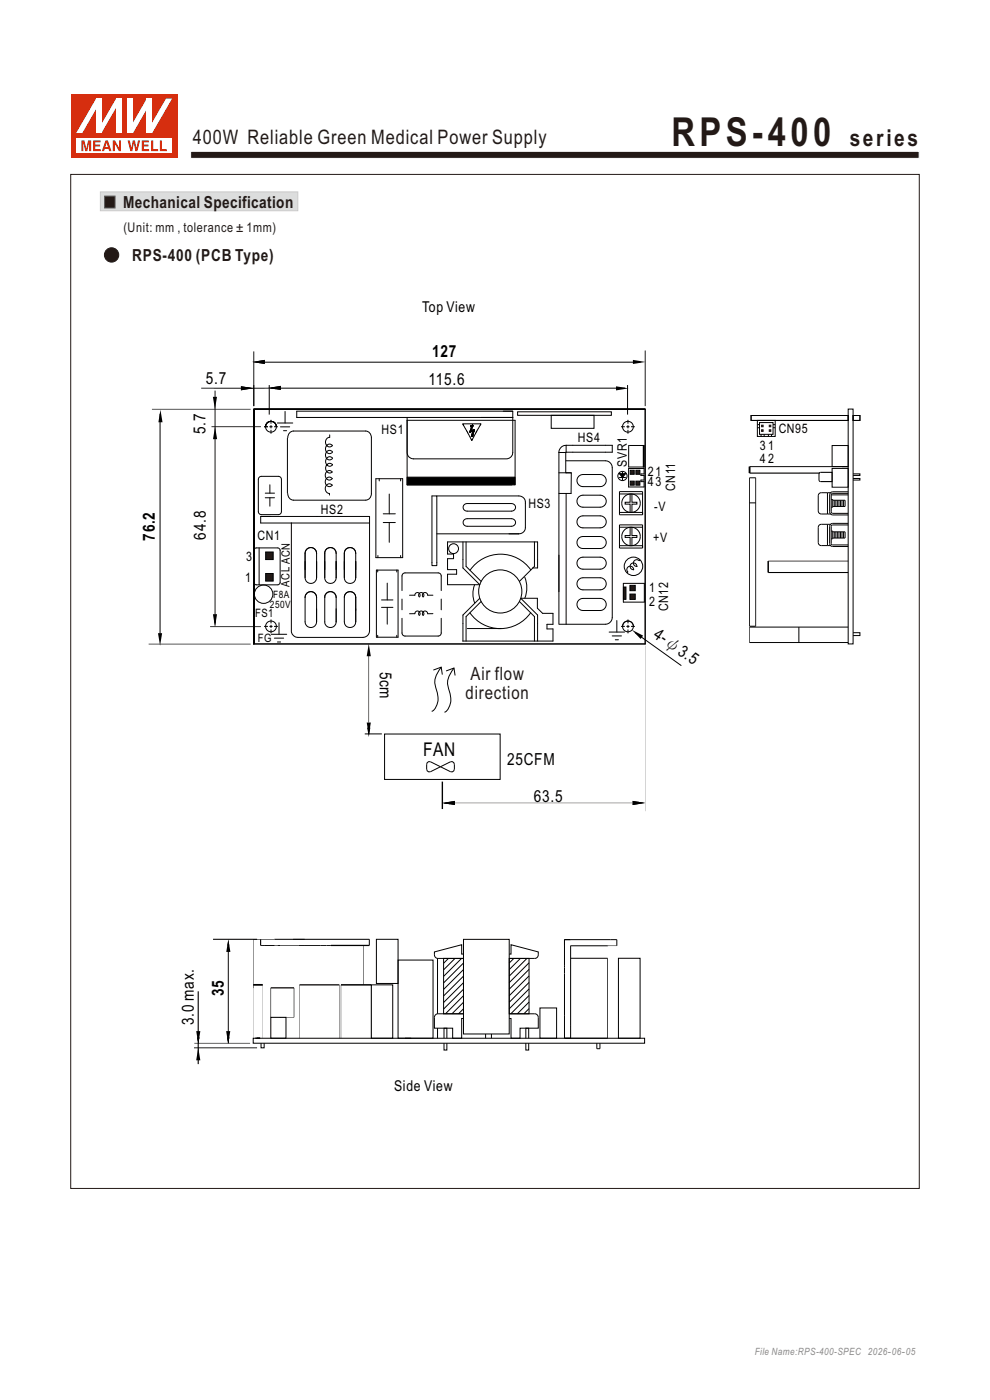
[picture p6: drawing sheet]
<svg xmlns="http://www.w3.org/2000/svg" width="210mm" height="297mm" viewBox="0 0 210 297" stroke-linecap="round" stroke-linejoin="round" font-family="sans-serif">
<path d="M21.3 40.7h41.9v4h-41.9z" fill-rule="evenodd" fill="#dcdddd" stroke="#c9cacb" stroke-width=".21"/>
<path d="M22.2 41.6h2.2v2.5h-2.2z" fill-rule="evenodd" fill="#231916" stroke="#595857" stroke-width=".21"/>
<path d="M40.4 32.1h154.6v1.5h-154.6z" fill-rule="evenodd" fill="#231916" stroke="#fff" stroke-width=".21"/>
<g fill="#231916" stroke="#231916" stroke-width=".21">
<path d="M161.5 90.2h.4v.3h-.4z" fill-rule="evenodd"/>
<path d="M163.2 90.2h.3v.3h-.3z" fill-rule="evenodd"/>
<path d="M161.5 91.2h.4v.3h-.4z" fill-rule="evenodd"/>
<path d="M163.2 91.2h.3v.3h-.3z" fill-rule="evenodd"/>
<circle cx="23.7" cy="54.1" r="1.52"/>
</g>
<g fill="none" stroke="#000" stroke-width=".21">
<path d="M53.8 74.6v11.6M54.8 76.8h81.1M136.9 74.4v11.8M32.2 86.8h21M34 87.8v47.9M42.7 82.3h14.5M44.9 90.5h10.5M45.6 82.9v49.2M56 90.5h.8M56.3 90.5a1.15 1.15 0 0 1 1.2-1.1 1.15 1.15 0 0 1 1.1 1.1M57.1 81.7v6.3M57.1 90.5h.7"/>
<path d="M57.5 89.1v.8M57.5 90.2v.7M57.5 91.2v.8M58.1 82.3h74.5M58.1 90.5h.8M61 93v11.6M61 92.9a1.35 1.35 0 0 1 1.3-1.5h15.3a1.31 1.31 0 0 1 1.2 1.5v11.8a1.31 1.31 0 0 1-1.2 1.4h-15.4a1.3 1.3 0 0 1-1.2-1.4M69.9 92.8a1.03 1.03 0 0 0-.9 .8 1.03 1.03 0 0 0 .6 1.1 .79 .79 0 0 0 .9-.2 .96 .96 0 0 0-1.4 .3 .96 .96 0 0 0 .5 1.4 .78 .78 0 0 0 .9-.3M69.9 92.3v.5M70.5 95.9a.96 .96 0 0 0-1.4 .2 .96 .96 0 0 0 .5 1.4 .79 .79 0 0 0 .9-.2M70.6 97.2a.96 .96 0 0 0-1.5 .2 .96 .96 0 0 0 .5 1.4 .77 .77 0 0 0 1-.2 .91 .91 0 0 0-1.3-.1 .91 .91 0 0 0-.2 1.2 .81 .81 0 0 0 1.4 .5M86.4 88.6v7.4a1.36 1.36 0 0 0 1.3 1.3h19.7a1.36 1.36 0 0 0 1.4-1.3v-7.4"/>
<path d="M98.1 89.9h3.9l-1.9 3.6zM99.9 90.4l.4-.3-.3 1.2 .6-.1-.3 1.4-.3-.1 .4-1.1-.7 .3 .4-1.3zM106.8 87.2h2v1.4M108.8 87.2h-45.9v1.4h45.9M109.8 87.4h19.9v.7h-19.9zM116.9 88.1h9.1v2.8h-9.1zM118.6 96v36.4M118.6 96h1.4M120 96v4.3h1.2l-.1 4.4h-2.5M120.1 94.5a1.52 1.52 0 0 0-1.5 1.5M120.1 95.9l-.1 .1M120.1 97.7l8.6 .1a1.47 1.47 0 0 1 1.2 1.4v31.8l-.2 .6-.4 .5-.9 .3h-9.8"/>
<path d="M120.1 94.5h9.8v1.4h-9.8M120.1 94.5v1.4M131.7 90.5h.8M132.9 90.5h.6M133.1 81.7v6.3M133.2 89.1v.8M133.2 90.2v.7M133.2 91.2v.8M133.3 99.4h3.3v1.1h-.6v.4h.6v.9h-.6v.4h.6v1.1h-3.3zM133.4 94.5v4.6M133.5 94.5h3.1v4.6h-3.3M133.8 90.5h.9"/>
<path d="M159.3 88.1h20.6v1.1h-20.6zM160.7 89.2h3.7v3.4h-3.7zM160.7 90.7h.4M160.7 90.1h.4M161.1 89.6h2.9v2.5h-2.9zM161.4 92.1v.5M162.1 92.1v.5M163 92.1v.5M163.7 92.1v.5M164 90.7h.4M164 90.1h.4M176.5 94.5h3.4v4.5h-3.4z"/>
<path d="M176.5 99.4h3.4v4h-3.4zM179.9 86.8h1.1v49.8h-1.1zM179.9 99h-20.9v1.4M181 88.1h1.4v1.1h-1.4zM53.9 116.7v7.1l.5 .3h4.5M55 116.2v7.9M55 101.2l.4-.1h3.6a.65 .65 0 0 1 .7 .6v6.8a.65 .65 0 0 1-.7 .7h-3.6a.65 .65 0 0 1-.6-.7v-6.8zM55.3 109.6h23.1v24.2a1.42 1.42 0 0 1-1.4 1.4h-13.8a1.41 1.41 0 0 1-1.4-1.4v-22.8M56.3 105.6h1.9M56.3 104.6h1.9M57.2 102.8v1.8M57.2 105.6v1.8"/>
<path d="M57.4 109.6h-2.1v1.4h23.1M58.9 116.2h-4.5l-.3 .1-.2 .4M58.9 116.2l.3 .1 .2 .4M59.4 116.7v6.9l-.2 .4-.3 .1M67.2 117.4v5.2a1.22 1.22 0 0 1-1.3 1.2 1.22 1.22 0 0 1-1.2-1.2v-3.5M67.2 117.4a1.22 1.22 0 0 0-1.3-1.2 1.22 1.22 0 0 0-1.2 1.2v3.4M67.2 117.4a1.22 1.22 0 0 0-1.3-1.2 1.22 1.22 0 0 0-1.2 1.2v5.2M70.5 100.1a.96 .96 0 0 0-1.5 .3 .96 .96 0 0 0 .5 1.4 .77 .77 0 0 0 1-.3 .96 .96 0 0 0-1.5 .3 .96 .96 0 0 0 .5 1.4 .77 .77 0 0 0 1-.3 .91 .91 0 0 0-1.2 0 .91 .91 0 0 0-.2 1.2 .85 .85 0 0 0 .8 .6v.3M71.3 117.4v5.2a1.21 1.21 0 0 1-1.2 1.2 1.21 1.21 0 0 1-1.2-1.2v-3.5M71.3 117.4a1.21 1.21 0 0 0-1.2-1.2 1.21 1.21 0 0 0-1.2 1.2v3.4M71.3 117.4a1.21 1.21 0 0 0-1.2-1.2 1.21 1.21 0 0 0-1.2 1.2v5.2M75.5 117.4v5.2a1.21 1.21 0 0 1-1.3 1.2 1.21 1.21 0 0 1-1.2-1.2v-3.5"/>
<path d="M75.5 117.4a1.21 1.21 0 0 0-1.3-1.2 1.21 1.21 0 0 0-1.2 1.2v3.4M75.5 117.4a1.21 1.21 0 0 0-1.3-1.2 1.21 1.21 0 0 0-1.2 1.2v5.2M79.7 101.6h5.7v16.7h-5.7zM80.2 117.8v.5M80.4 101.6v.4M81.3 110.9h2.6M81.3 109h2.6M82.6 104.8v4.2M82.6 110.9v4.1M85 101.6v.4M85 117.8v.5M91.6 105.2h1.1v14.8h-1.1z"/>
<path d="M92.7 105.2h17.3a1.35 1.35 0 0 1 1.4 1.3v5.5a1.34 1.34 0 0 1-1.4 1.2h-17.3M98.2 115v5.5l3.6 3.5h-6.9v-2.2h2v-1h-2v-2.3h1.3v-1h-1.3v-2.5h19.1v5.5h-1M98.5 107l.6-.2h9.4a.81 .81 0 0 1 .9 .8 .81 .81 0 0 1-.9 .8h-9.4a.8 .8 0 0 1-.8-.5 .8 .8 0 0 1 .2-.9zM98.5 110.2l.6-.2h9.4a.81 .81 0 0 1 .9 .8 .81 .81 0 0 1-.9 .8h-9.4a.8 .8 0 0 1-.8-.4 .8 .8 0 0 1 .2-1zM98.9 115v5.2l3.2 3.1M109.3 102.9v-13.7h-22.9v13.7h22.2M113.4 115v5.2l-3.2 3.1M118.6 100.3h2.6M120.1 104.7v27.7M122.9 100.9l.8-.2h3.6a1.28 1.28 0 0 1 1.3 1.2 1.28 1.28 0 0 1-1.3 1.3h-3.6a1.28 1.28 0 0 1-1.2-.8 1.28 1.28 0 0 1 .4-1.5zM122.9 118.5l.8-.3h3.6a1.28 1.28 0 0 1 1.3 1.3 1.28 1.28 0 0 1-1.3 1.2h-3.6a1.27 1.27 0 0 1-1.3-.8 1.27 1.27 0 0 1 .5-1.4zM122.9 114.1l.8-.3h3.6a1.28 1.28 0 0 1 1.3 1.3 1.28 1.28 0 0 1-1.3 1.3h-3.6a1.27 1.27 0 0 1-1.3-.9 1.27 1.27 0 0 1 .5-1.4z"/>
<path d="M122.9 109.7l.8-.3h3.6a1.28 1.28 0 0 1 1.3 1.3 1.28 1.28 0 0 1-1.3 1.3h-3.6a1.27 1.27 0 0 1-1.3-.9 1.27 1.27 0 0 1 .5-1.4zM122.9 105.3l.8-.3h3.6a1.28 1.28 0 0 1 1.3 1.3 1.28 1.28 0 0 1-1.3 1.3h-3.6a1.27 1.27 0 0 1-1.3-.9 1.27 1.27 0 0 1 .5-1.4zM131.4 101.3h1.3M131.4 111.4h4.9v4.9h-4.9zM131.4 104.3h4.9v4.9h-4.9zM131.4 115.8h4.9M131.4 111.8h4.9M131.4 104.8h4.9M131.4 108.7h4.9M132 100.2v1.6M133.7 104.8v1.8h-1.1v.3h1.1v1.8M133.7 111.9v1.7h-1.1v.4h1.1v1.8"/>
<path d="M134 104.8v1.8h1.1v.3h-1.1v1.8M134 111.9v1.7h1.1v.4h-1.1v1.8M135.8 118.8l-.2 .1a.72 .72 0 0 0-1.2 .3 .72 .72 0 0 0 .7 1M159 106.7h1.3M159 101.4h1.3v31.4h-1.3zM159 100.4h14.9M173.8 100.3l.3-.1h2.4v2l-2.6-.1-.2-.3zM175.5 104.5v4.5M175.5 111.2v4.5M176.2 111.2l-2.2 .1-.3 .2-.1 .4v3.2l.1 .4 .4 .2h2.1M176.2 104.5h-2.1l-.4 .3-.1 .4v3.2l.1 .4 .5 .2h2M176.3 105l.1 3.8 .2 .1h3.3"/>
<path d="M176.3 106h.3v1.6h-.3M176.3 105h3.6M176.3 112.7h.3v1.6h-.3M176.6 106.1h2.7v1.3h-2.7M176.6 112.8h2.7v1.3h-2.7M177 106.1v1.3M177 112.8v1.3M177.3 106.1v1.3M177.3 112.8v1.3M177.6 106.1v1.3M177.6 112.8v1.3M178 106.1v1.3"/>
<path d="M178 112.8v1.3M178.3 106.1v1.3M178.3 112.8v1.3M178.6 106.1v1.3M178.6 112.8v1.3M178.9 106.1v1.3M178.9 112.8v1.3M179.9 119h-17v2.5h17M179.9 111h-3.4l-.3 .2-.2 .5v3.6l.2 .4 .4 .2h3.3M179.9 111.4h-3.3l-.3 .2v3.8l.1 .1 3.5 .1M179.9 104.3h-3.4l-.3 .2-.2 .5v3.6l.2 .4 .4 .2h3.3M179.9 104.7h-3.3l-.3 .3"/>
<path d="M181 101.5h1.4v.3h-1.4M181 100.5h1.4v.4h-1.4M31.5 136.6h21.7M44.6 132.9h10.8M53.8 136.6h83.1v-49.8h-83.1v49.8M56 132.9h.8M57.2 132.9h.6M57.5 131.4v.8M57.5 132.6v.6M57.5 133.5v.9M57.6 134.6h3.2M58.1 132.9h.9"/>
<path d="M58.2 135.4h2M58.9 136.2h.6M59.2 132.1v2.5M65 126a1.21 1.21 0 0 1 1.3-.4 1.21 1.21 0 0 1 .9 1.1v5.2a1.22 1.22 0 0 1-1.3 1.2 1.22 1.22 0 0 1-1.2-1.2v-5.2zM69.1 126a1.21 1.21 0 0 1 1.4-.4 1.21 1.21 0 0 1 .8 1.1v5.2a1.21 1.21 0 0 1-1.2 1.2 1.21 1.21 0 0 1-1.2-1.2v-5.2zM73 126.7a1.21 1.21 0 0 1 1.2-1.2 1.21 1.21 0 0 1 1.3 1.2M73.4 125.8a1.21 1.21 0 0 1 1.3-.2 1.21 1.21 0 0 1 .8 1.1v5.2a1.21 1.21 0 0 1-1.3 1.2 1.21 1.21 0 0 1-1.2-1.2v-5.2l.1-.5zM78.2 138.2v15.1M79.8 120.9h4.6v14.3h-4.6zM80.1 120.9v.4M80.1 134.8v.4M80.9 128.8h2.5"/>
<path d="M80.9 127.3h2.5M82.1 123.7v3.6M82.1 128.8v3.6M84.2 120.9v.4M84.2 134.8v.4M85.3 131.2v3.1a.64 .64 0 0 0 .6 .6h7.1a.64 .64 0 0 0 .6-.6v-3.1M85.3 125.3v-3.1a.64 .64 0 0 1 .6-.7h7.1a.64 .64 0 0 1 .6 .7v3.1M85.3 127.1v2.3M86.9 130.2h1.1a.56 .56 0 0 1 .7-.5 .56 .56 0 0 1 .3 .8M86.9 126.3h1.1a.56 .56 0 0 1 .7-.6 .56 .56 0 0 1 .3 .9M88.9 130.5a.57 .57 0 0 1 .1-.7 .57 .57 0 0 1 .7 0 .57 .57 0 0 1 .1 .7M88.9 126.6a.56 .56 0 0 1 .1-.7 .56 .56 0 0 1 .7 0 .56 .56 0 0 1 .1 .7"/>
<path d="M91.8 130.2h-1.1a.57 .57 0 0 0-.7-.5 .57 .57 0 0 0-.3 .8M91.8 126.3h-1.1a.57 .57 0 0 0-.7-.6 .57 .57 0 0 0-.3 .9M93.6 127.1v2.3M99.1 133.3h7.2M100.7 124.1l-.3 1-.1 1.2 .4 1.6M101.8 126.9l-3.6 3.6v5.5M102.1 127.6l-3.2 3.2v5.2M110.2 127.6l3.2 3.2v5.2M110.5 126.9l3.5 3.6v5.5M110.5 126.9h3.5v2.1l1.1 1.1h2.2v2.3h-1.3v1h1.3v2.6h-19.2M111.3 122.5l.4 1.8v1.3l-.4 1.3M112.6 130a7.9 7.9 0 0 1-12.9 0"/>
<path d="M112.6 120.9a7.8 7.8 0 0 0-12.9 .1M122.9 127.2l.8-.3h3.6a1.28 1.28 0 0 1 1.3 1.3 1.28 1.28 0 0 1-1.3 1.3h-3.6a1.28 1.28 0 0 1-1.2-.9 1.28 1.28 0 0 1 .4-1.4zM122.9 122.8l.8-.2h3.6a1.28 1.28 0 0 1 1.3 1.2 1.28 1.28 0 0 1-1.3 1.3h-3.6a1.28 1.28 0 0 1-1.3-.8 1.28 1.28 0 0 1 .5-1.5zM131.7 132.9h.9M132.2 123.8h4.5v3.9h-4.5zM132.9 132.9h.6M133.2 131.4v.8M133.2 132.6v.6M133.2 133.5v.9M133.9 132.9h.8M134.4 120.9a.72 .72 0 0 0-1-.7 .72 .72 0 0 0-.2 1.1l-.2 .2M134.7 134.2l9.8 7"/>
<path d="M135.1 120.2a.72 .72 0 0 0-.7-.8 .72 .72 0 0 0-.7 .8 .72 .72 0 0 0 .7 .7M159 136.3h20.9M169.5 133v3.3M179.9 133h-20.9v3.3M181 134.2h1.4v.6h-1.4M77.4 155.7h3.6M78 154.5h.4l-.2 1.2zM81.6 155.7h24.5v9.7h-24.5zM90.6 161.8l-.1 1.4 .1 .3 .4 .3 .3-.1 4.2-2.1h.4l.4 .2 .1 .3v1.1l-.1 .3-.4 .3-.4-.1-4.2-2.1h-.3zM45.2 199.3h33.1v1.3h-23v-1.3M53.7 199.3v21M79.8 199.3h4.6v9.3h-4.6z"/>
<path d="M98.3 199.3h9.7v20.1h-9.7zM48.4 200.3v21M53.7 208.9h2v11.4M57.4 215.8h3.3v4.5h-3.3zM57.4 209.6h5v6.2h-5zM59 200.6h.1M77.1 200.6v8.3M78.8 208.9h4.5v11.4h-4.5zM84.4 203.7h7.5v16.6h-7.5zM92.8 203.3v11.8M92.8 218.1v2.2M94.1 203.3h4.2v11.8h-4.2z"/>
<path d="M95.1 203.3l-1 1.1M96.5 203.3l-2.4 2.4M97.9 203.3l-3.8 3.8M98.3 215.1h-5.7l-.4 .6-.1 2.4h3.9v2.2h1.9v-4.2h.4M98.3 202.4h-.4v-2l-5.8 1.5 .1 1 .6 .4h5.5M98.3 204.3l-4.2 4.2M98.3 205.7l-4.2 4.2M98.3 207.1l-4.2 4.2M98.3 208.5l-4.2 4.2M98.3 209.9l-4.2 4.2M98.3 211.2l-3.8 3.9M98.3 212.6l-2.4 2.5"/>
<path d="M98.3 214l-1 1.1M103 219.4v.9M104.2 219.4v.9M108 203.3h4.2v11.8h-4.2zM108 215.1h5.7l.5 .6v2.4h-3.9v2.2h-1.9v-4.2h-.4M108 202.4h.4v-2l5.8 1.5-.1 1-.6 .4h-5.5M109 203.3l-1 1M110.4 203.3l-2.4 2.4M111.8 203.3l-3.8 3.8M112.2 204.3l-4.2 4.2M112.2 205.6l-4.2 4.2M112.2 207l-4.2 4.2"/>
<path d="M112.2 208.4l-4.2 4.2M112.2 209.8l-4.2 4.2M112.2 211.2l-3.8 3.9M112.2 212.6l-2.5 2.5M112.2 214l-1.1 1.1M114.5 213.8h3.6v6.5h-3.6zM121 217.6h.1M121 200.7h.1M121 203.3h7.9v17h-9.2v-21h11.1v1.3h-9.8v19.7M128.9 200.6v.1M131.2 203.3h4.6v17h-4.6zM41.2 222.3h13.3"/>
<path d="M41.2 221.3h11.9M53.7 220.3h83v1h-83zM54.2 220.3h1M55.4 221.3v1h.6v-1M63.5 220.3v-11.4h8.5v11.4M72.3 220.3v-11.4h6.5v11.4M85.9 220.3h1.3M94.2 221.3v1.5h.6v-1.5M94.2 220.3v-2.2h.6v2.2M111.5 220.3v-2.2h.6v2.2M111.5 221.3v1.5h.6v-1.5M126.6 221.3v1.2h.7v-1.2"/>
<circle cx="57.5" cy="90.5" r="1.15"/>
<circle cx="133.2" cy="90.5" r="1.14"/>
<circle cx="96.2" cy="116.4" r="1.05"/>
<circle cx="132" cy="101" r=".98"/>
<circle cx="133.9" cy="113.8" r="1.96"/>
<circle cx="133.9" cy="106.7" r="1.96"/>
<circle cx="55.9" cy="126.1" r="1.95"/>
<circle cx="57.5" cy="132.9" r="1.14"/>
<circle cx="106.1" cy="125.5" r="4.6"/>
<circle cx="133.2" cy="132.9" r="1.14"/>
<circle cx="134.4" cy="120.1" r="1.96"/>
</g>
<g fill="#000">
<path d="M53.8 76.8l1.3-.2v.4zM53.5 76.8l2.7-.5v.9zM134.3 76.3l2.6 .5-2.6 .4zM34 86.9l.5 2.7h-.9zM45.2 84.2h.8l-.4 2.6zM45.6 90.5l.5 2.7h-.9zM51.1 81.9l2.7 .5-2.7 .4zM52.2 82.1l1.3 .2-1.3 .2zM57.1 82.3l1.3-.2v.5zM57.2 82.3l1.3-.2v.5zM56.9 82.3l2.7-.4v.8zM130.7 82l2.6 .4-2.6 .4z"/>
<path d="M33.5 134.3h.9l-.4 2.7zM45.2 130.3h.8l-.4 2.7zM45.4 131.6h.4l-.2 1.3zM78.2 136.6l.5 2.6h-.9zM134 133.6l2.4 1.3-.5 .7zM77.8 153.3h.9l-.5 2.6zM78 154.5h.4l-.2 1.2zM48 218.7h.8l-.4 2.7zM48.4 199.3l.2 1.3h-.4zM48.4 199.3l.5 2.6h-.9zM48.2 220.1h.4l-.2 1.3z"/>
</g>
<g fill="#000" stroke="#000" stroke-width=".21">
<path d="M99.8 91.4h.6zM99.8 91.4h.5zM99.8 91.3h.2zM99.9 90.4h.4zM99.9 90.4h.3zM99.9 90.4h.2zM100 92.5h.3zM100 92.6h.3zM100.1 91.3h.4zM100.4 91.4h.1z"/>
<path d="M99.7 91.6h.1z" fill-rule="evenodd"/>
<path d="M99.7 91.5l.2 .1z" fill-rule="evenodd"/>
<path d="M99.7 91.5h.4z" fill-rule="evenodd"/>
<path d="M99.7 91.6h.1z" fill-rule="evenodd"/>
<path d="M99.7 91.6h.2z" fill-rule="evenodd"/>
<path d="M99.8 91.4h.6z" fill-rule="evenodd"/>
<path d="M99.8 91.4l.5 .1z" fill-rule="evenodd"/>
<path d="M99.8 91.4h.5z" fill-rule="evenodd"/>
<path d="M99.8 91.5h.4z" fill-rule="evenodd"/>
<path d="M99.8 91.5h.5z" fill-rule="evenodd"/>
<path d="M99.8 91.5h.3z" fill-rule="evenodd"/>
<path d="M99.8 91.5h.4z" fill-rule="evenodd"/>
<path d="M99.8 91.4h.7z" fill-rule="evenodd"/>
<path d="M99.8 91.4h.7z" fill-rule="evenodd"/>
<path d="M99.8 91.3l.7 .1z" fill-rule="evenodd"/>
<path d="M99.8 91.3l.7 .1z" fill-rule="evenodd"/>
<path d="M99.8 91.3h.2z" fill-rule="evenodd"/>
<path d="M99.8 91.3h.3z" fill-rule="evenodd"/>
<path d="M99.9 91.1l.2 .2h-.3z" fill-rule="evenodd"/>
<path d="M99.9 91.1h.2v.2z" fill-rule="evenodd"/>
<path d="M99.9 90.4h.2z" fill-rule="evenodd"/>
<path d="M100 90.7l.1 .4h-.2z" fill-rule="evenodd"/>
<path d="M100 90.7h.1v.4z" fill-rule="evenodd"/>
<path d="M100 92.5l.3 .1z" fill-rule="evenodd"/>
<path d="M100 92.5l.3 .1z" fill-rule="evenodd"/>
<path d="M100 90.6l.1 .1h-.1z" fill-rule="evenodd"/>
<path d="M100 90.6l.1 .1z" fill-rule="evenodd"/>
<path d="M100 92.5h.3z" fill-rule="evenodd"/>
<path d="M100 92.5h.3z" fill-rule="evenodd"/>
<path d="M100 92.5h.3z" fill-rule="evenodd"/>
<path d="M99.9 90.4h.4z" fill-rule="evenodd"/>
<path d="M100 90.3l.3 .1z" fill-rule="evenodd"/>
<path d="M100 90.5l.2 .1z" fill-rule="evenodd"/>
<path d="M100 90.5l.2 .1z" fill-rule="evenodd"/>
<path d="M100 92.4l.3 .1z" fill-rule="evenodd"/>
<path d="M100 92.4l.3 .1z" fill-rule="evenodd"/>
<path d="M100.1 90.4l.1 .1z" fill-rule="evenodd"/>
<path d="M100.1 90.4l.1 .1z" fill-rule="evenodd"/>
<path d="M100.1 90.5h.1z" fill-rule="evenodd"/>
<path d="M100.1 90.5h.1z" fill-rule="evenodd"/>
<path d="M100 91.3h.5z" fill-rule="evenodd"/>
<path d="M100.1 92.3l.2 .1z" fill-rule="evenodd"/>
<path d="M100.1 92.3l.2 .1z" fill-rule="evenodd"/>
<path d="M100 90.3h.3z" fill-rule="evenodd"/>
<path d="M100.1 90.3h.2z" fill-rule="evenodd"/>
<path d="M100.1 90.4h.1z" fill-rule="evenodd"/>
<path d="M100.1 90.4h.1z" fill-rule="evenodd"/>
<path d="M100.1 90.4h.1z" fill-rule="evenodd"/>
<path d="M100.1 91.3h.4z" fill-rule="evenodd"/>
<path d="M100.1 91.3h.4z" fill-rule="evenodd"/>
<path d="M100.1 92.3h.2z" fill-rule="evenodd"/>
<path d="M100.1 92.3h.2z" fill-rule="evenodd"/>
<path d="M100.1 90.2l.2 .1z" fill-rule="evenodd"/>
<path d="M100.1 90.2l.2 .1z" fill-rule="evenodd"/>
<path d="M100.1 92.1l.2 .2h-.2z" fill-rule="evenodd"/>
<path d="M100.1 92.1h.3l-.1 .2z" fill-rule="evenodd"/>
<path d="M100.1 91.3h.4z" fill-rule="evenodd"/>
<path d="M100.2 91.3h.4z" fill-rule="evenodd"/>
<path d="M100.2 92l.2 .1h-.3z" fill-rule="evenodd"/>
<path d="M100.2 92h.2v.1z" fill-rule="evenodd"/>
<path d="M100.1 90.2h.2z" fill-rule="evenodd"/>
<path d="M100.2 91.8l.2 .2h-.2z" fill-rule="evenodd"/>
<path d="M100.2 91.8h.2v.2z" fill-rule="evenodd"/>
<path d="M100.3 91.6l.1 .2h-.2z" fill-rule="evenodd"/>
<path d="M100.3 91.6h.2l-.1 .2z" fill-rule="evenodd"/>
<path d="M100.3 91.6h.2z" fill-rule="evenodd"/>
<path d="M100.3 91.6h.2z" fill-rule="evenodd"/>
<path d="M100.2 91.3h.4z" fill-rule="evenodd"/>
<path d="M100.3 91.3h.3z" fill-rule="evenodd"/>
<path d="M100.3 91.5l.2 .1z" fill-rule="evenodd"/>
<path d="M100.3 91.5h.2z" fill-rule="evenodd"/>
<path d="M100.4 91.4l.1 .1z" fill-rule="evenodd"/>
<path d="M100.4 91.4l.1 .1z" fill-rule="evenodd"/>
<path d="M100.4 91.5h.1z" fill-rule="evenodd"/>
<path d="M100.4 91.5h.1z" fill-rule="evenodd"/>
<path d="M100.3 91.3h.3z" fill-rule="evenodd"/>
<path d="M100.5 91.2l.1 .1z" fill-rule="evenodd"/>
<path d="M131.4 100.5h1.3l-.7 .8z" fill-rule="evenodd"/>
</g>
<path d="M136.5 94.5h.1v4.6h-.1zM86.4 101.2h22.9v1.7h-22.9z" fill="#000" stroke="#000" stroke-width=".21"/>
<g fill="#231916" stroke="#000" stroke-width=".21">
<path d="M132.2 124.5h.6v2.6h-.6z" fill-rule="evenodd"/>
<path d="M133.6 124.2h1.1v1.1h-1.1z" fill-rule="evenodd"/>
<path d="M133.7 99.8h.8v.8h-.8z" fill-rule="evenodd"/>
<path d="M56.4 117.1h1.5v1.6h-1.5z" fill-rule="evenodd"/>
<path d="M56.4 121.7h1.5v1.6h-1.5z" fill-rule="evenodd"/>
</g>
<path d="M58.8 89.7h3.3M59.5 90.6h2M60.1 91.4h.7M60.5 87.3v2.4M129.2 134.1h3.3M129.9 134.9h1.9M130.5 135.7h.7M130.8 131.6v2.5" fill="none" stroke="#000" stroke-width=".21"/>
<g fill="#231916" stroke="#000" stroke-width=".21">
<path d="M133.6 126h1.1v1.2h-1.1z" fill-rule="evenodd"/>
<path d="M134.9 99.8h.8v.8h-.8z" fill-rule="evenodd"/>
<path d="M133.7 102.1h.8v.8h-.8z" fill-rule="evenodd"/>
<path d="M134.9 102.1h.8v.8h-.8z" fill-rule="evenodd"/>
</g>
<path d="M136.9 137v35.1M91.9 142.2l1.7-.7 .2 1.6M93.6 141.5a5 5 0 0 0-1.3 3.7 6 6 0 0 1 .2 4.7l-.6 .8-.3 .2M94.6 142.3l1.7-.6 .2 1.6M96.3 141.7a5 5 0 0 0-1.3 3.7 6 6 0 0 1 .2 4.7l-.6 .8-.3 .2M93.8 165.8v5.8M95.2 170.3h38.9M42 210.3v15.4" fill="none" stroke="#000" stroke-width=".21"/>
<path d="M94 170.4l1.3-.2v.4zM94.1 170.4l1.3-.2v.4zM93.8 170.3l2.7-.4v.9zM134.2 169.9l2.7 .4-2.7 .5zM135.3 170.1l1.3 .2-1.3 .2zM41.6 218.7h.9l-.4 2.7zM41.9 220.1h.4l-.2 1.3zM42.1 222.3l.4 2.6h-.9z" fill="#000"/>
<path d="M15 20h22.6v13.6h-22.6z" fill-rule="evenodd" fill="#d62e0f"/>
<path d="M16.2 29.3h20.3v3.2h-20.3z" fill-rule="evenodd" fill="#fff"/>
<g fill="#d62e0f">
<path d="M27.1 29.8h.4l.4 1.7 .3-1.7h.4l.3 1.7 .4-1.7h.4l-.6 2.3h-.4l-.3-1.8-.3 1.8h-.4z" fill-rule="evenodd"/>
<path d="M30.1 29.8h1.5v.4h-1.1v.5h1v.4h-1v.6h1.1v.4h-1.5z" fill-rule="evenodd"/>
<path d="M32.1 29.8h.4v1.9h1v.4h-1.4z" fill-rule="evenodd"/>
<path d="M33.9 29.8h.4v1.9h1.1v.4h-1.5z" fill-rule="evenodd"/>
<path d="M17.3 29.8h.6l.4 1.8 .4-1.8h.6v2.3h-.4v-1.9l-.4 1.9h-.4l-.4-1.9v1.9h-.4z" fill-rule="evenodd"/>
<path d="M19.8 29.8h1.5v.4h-1.1v.5h1v.4h-1v.6h1.2v.4h-1.6z" fill-rule="evenodd"/>
<path d="M22.6 30.3l.3 .9h-.6zM22.4 29.8l-.8 2.3h.5l.1-.5h.8l.2 .5h.4l-.7-2.3z" fill-rule="evenodd"/>
<path d="M23.9 29.8h.5l.8 1.6v-1.6h.5v2.3h-.5l-.9-1.6v1.6h-.4z" fill-rule="evenodd"/>
</g>
<g fill="#fff">
<path d="M24.6 20.9h1.2v7.4h-1.2z" fill-rule="evenodd"/>
<path d="M24.6 20.9h1.2l-4.3 7.4h-1.1z" fill-rule="evenodd"/>
<path d="M20.4 20.9h1.1v7.4h-1.1z" fill-rule="evenodd"/>
<path d="M20.4 20.9h1.1v.3l-4.1 7.1h-1.3z" fill-rule="evenodd"/>
<path d="M31.1 20.9h1.2v7.4h-1.2z" fill-rule="evenodd"/>
<path d="M35.2 20.9h1.3l-4.2 7.4h-1.1v-.4z" fill-rule="evenodd"/>
<path d="M27.1 20.9h1.1v7.4h-1.1z" fill-rule="evenodd"/>
<path d="M31.1 20.9h1.2v.3l-4.1 7.1h-1.1v-.4z" fill-rule="evenodd"/>
</g>
<!-- layer: hF -->
<path d="M15 37h180v215.1h-180z" fill="none" stroke="#231916" stroke-width=".21"/>
<text font-size="8.5" fill="#231916" x="142.4" y="31">RPS-400</text>
<text font-size="4.9" fill="#231916" x="180.2" y="31">series</text>
<text font-size="4.2" fill="#231916" x="40.9" y="30.6">400W Reliable Green Medical Power Supply</text>
<text font-size="4" x="89.8" y="160.4">FAN</text>
<g font-size="3.9" fill="#231916">
<text x="98.8" y="148.3">direction</text>
<text x="99.8" y="144.4">Air flow</text>
</g>
<g font-size="3.5" fill="#231916">
<text x="26.1" y="44.1">Mechanical Specification</text>
<text x="28.1" y="55.4">RPS-400 (PCB Type)</text>
</g>
<g font-size="3.5">
<text x="91.6" y="75.8">127</text>
<text x="43.7" y="81.6">5.7</text>
<text x="90.9" y="81.7">115.6</text>
<text x="43.6" y="92" transform="rotate(-90 43.6 92)">5.7</text>
<text x="32.9" y="114.7" transform="rotate(-90 32.9 114.7)">76.2</text>
<text x="43.6" y="114.5" transform="rotate(-90 43.6 114.5)">64.8</text>
<text x="138.4" y="135.1" transform="rotate(35 138.4 135.1)">4-ψ3.5</text>
<text x="80.6" y="142.5" transform="rotate(90 80.6 142.5)">5cm</text>
<text x="107.5" y="162.2">25CFM</text>
<text x="113.2" y="170.1">63.5</text>
<text x="47.5" y="211.3" transform="rotate(-90 47.5 211.3)">35</text>
<text x="41.1" y="217.4" transform="rotate(-90 41.1 217.4)">3.0 max.</text>
</g>
<g font-size="3.2">
<text x="89.5" y="66.3">Top View</text>
<text x="83.6" y="231.4">Side View</text>
</g>
<text font-size="2.8" fill="#231916" x="26.2" y="49.2">(Unit: mm , tolerance ± 1mm)</text>
<g font-size="2.8">
<text x="80.9" y="92">HS1</text>
<text x="122.6" y="93.8">HS4</text>
<text x="161.2" y="95.5">3</text>
<text x="162.9" y="95.5">1</text>
<text x="165.2" y="91.9">CN95</text>
<text x="133" y="99" transform="rotate(-90 133 99)">SVR1</text>
<text x="137.5" y="101">21</text>
<text x="161.2" y="98.2">4</text>
<text x="162.9" y="98.2">2</text>
<text x="112.1" y="107.8">HS3</text>
<text x="137.5" y="103.2">43</text>
<text x="143.2" y="104.2" transform="rotate(-90 143.2 104.2)">CN11</text>
<text x="68.1" y="109.1">HS2</text>
<text x="138.8" y="108.4">-V</text>
<text x="52.2" y="119.1">3</text>
<text x="54.6" y="114.5">CN1</text>
<text x="138.5" y="115">+V</text>
<text x="52" y="123.4">1</text>
<text x="137.7" y="125.6">1</text>
<text x="137.7" y="128.5">2</text>
<text x="141.7" y="129.7" transform="rotate(-90 141.7 129.7)">CN12</text>
</g>
<g font-size="2.5">
<text x="61.4" y="124.5" transform="rotate(-90 61.4 124.5)">ACL ACN</text>
<text x="54.1" y="131">FS1</text>
<text x="54.7" y="136.3">FG</text>
</g>
<g font-size="2.1">
<text x="57.3" y="129">250V</text>
<text x="58" y="126.8">F8A</text>
</g>
<text font-size="2.1" fill="#898989" x="160.1" y="287.4">File Name:RPS-400-SPEC 2026-06-05</text>
</svg>
